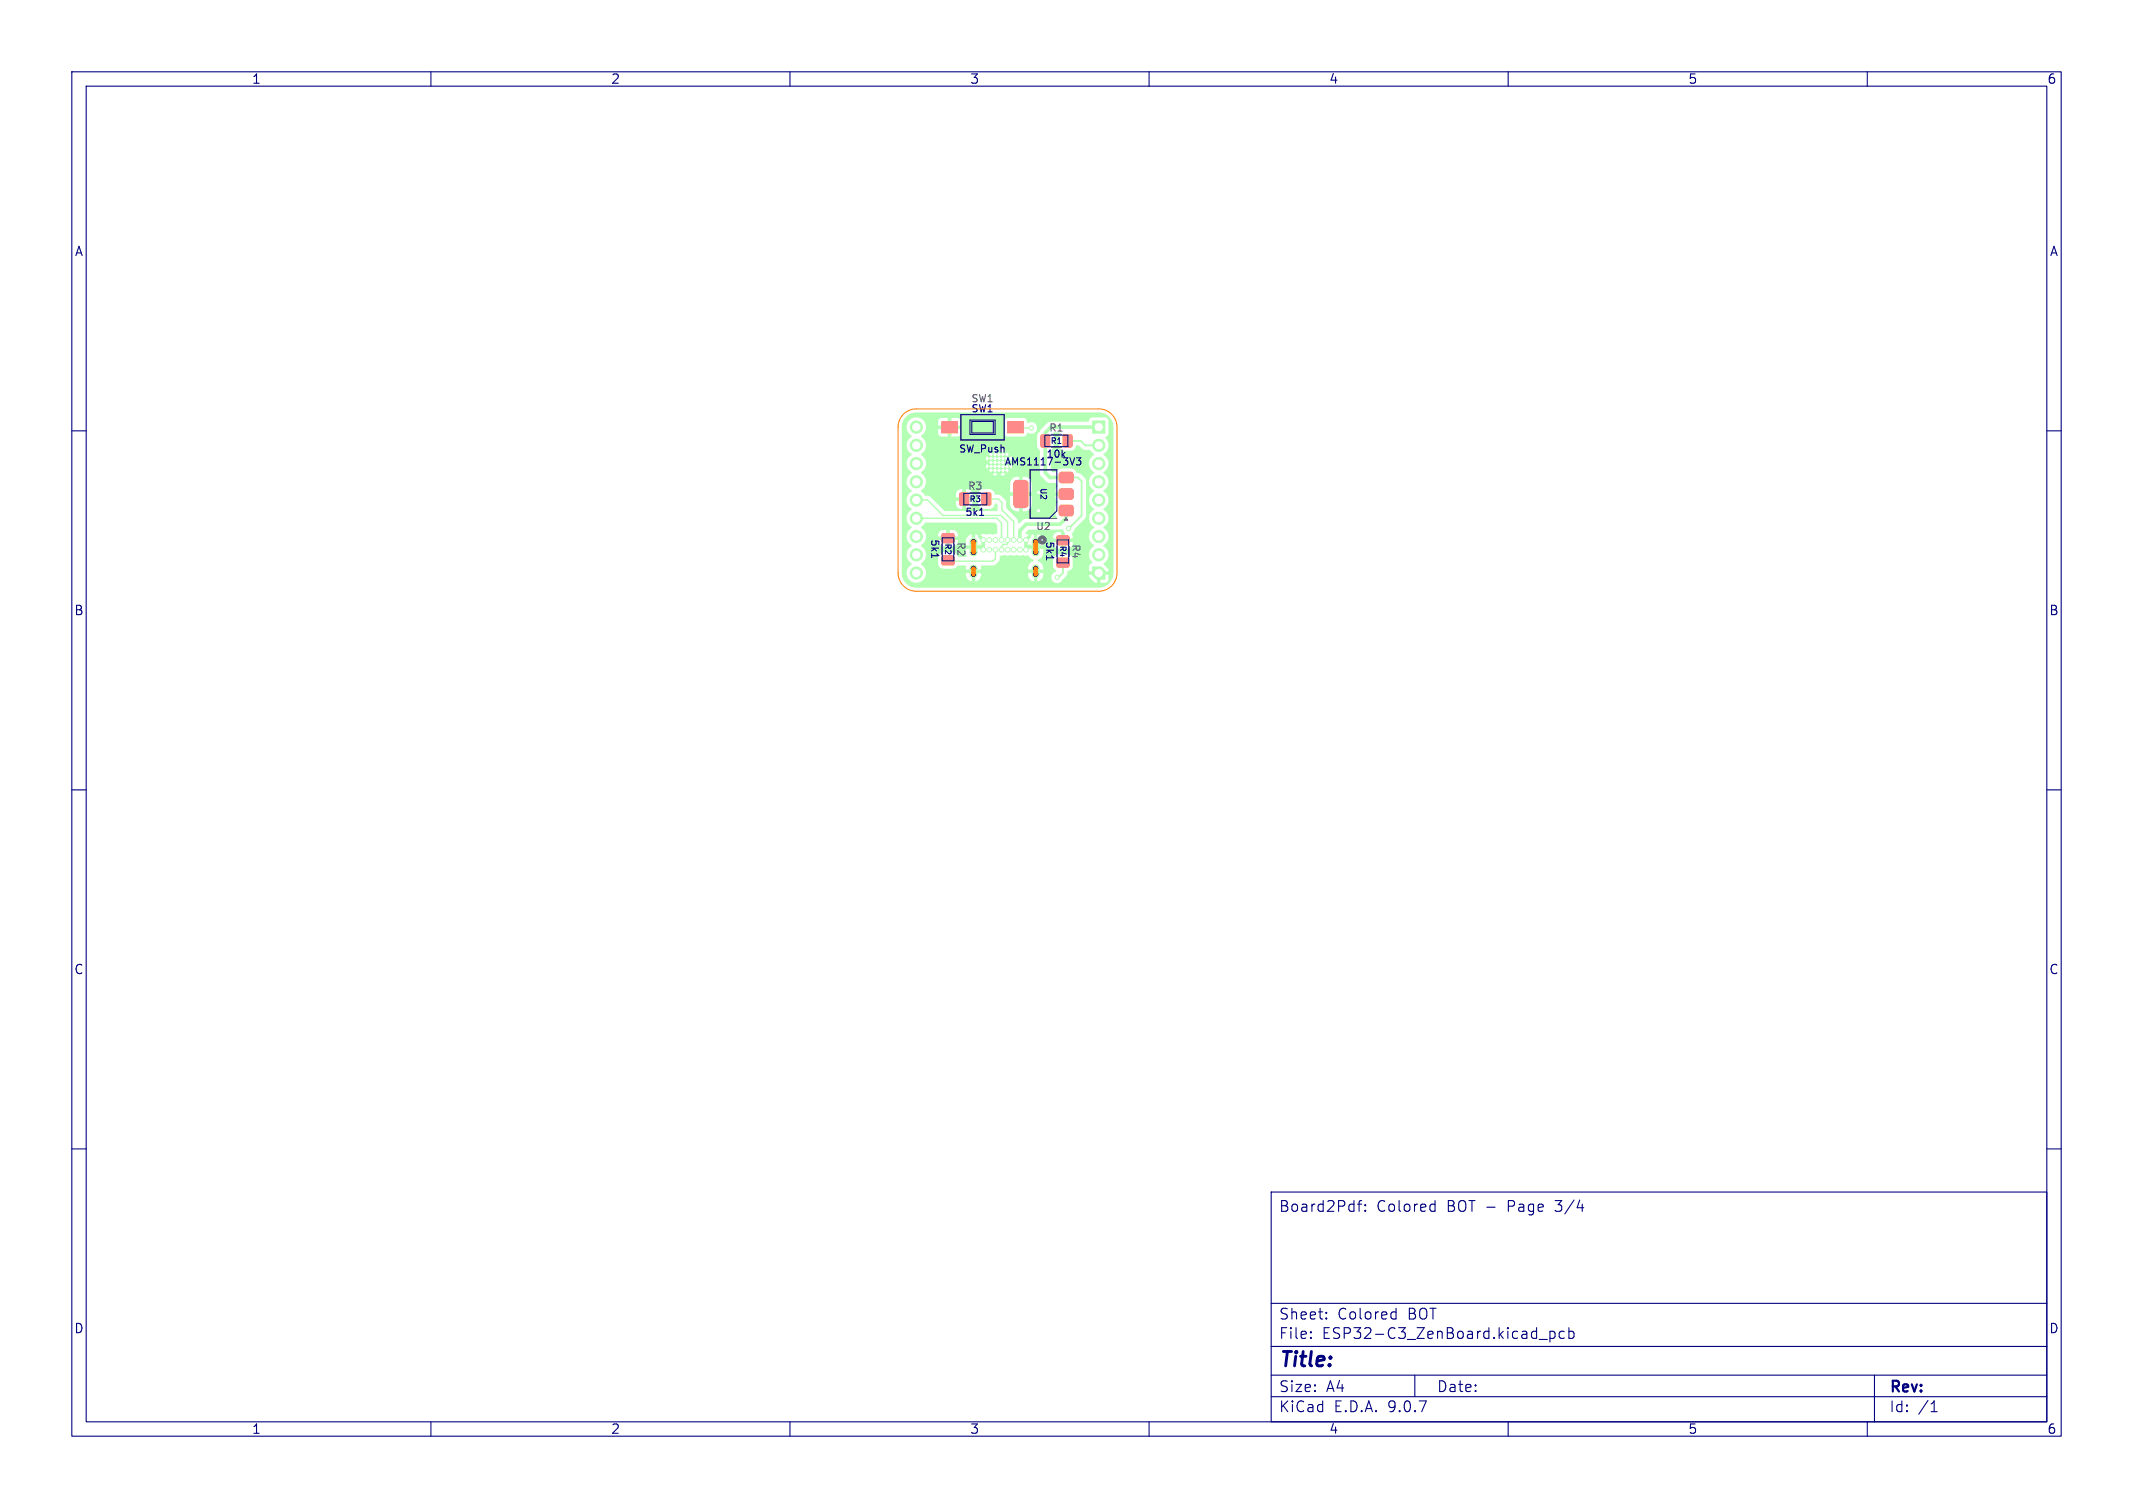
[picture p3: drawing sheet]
<svg xmlns="http://www.w3.org/2000/svg" width="297mm" height="210mm" viewBox="0 0 297 210" stroke-linecap="round" stroke-linejoin="round" font-family="sans-serif">
<g fill="#b3ffb3" stroke="#b3ffb3" stroke-width=".14">
<path d="M152.1 58.6h1.7v1.7h-1.7z"/>
<path d="M152.1 79h1.2l.5 .5v1.2h-1.1l-.6-.6z"/>
<path d="M147.6 70.4h.2h1.5l.2 .3-.1 1-.3 .2-1.5-.1-.1-.3v-.9z"/>
<path d="M147.6 68.1h.2h1.5l.2 .3-.1 1-.3 .2-1.5-.1-.1-.3v-.9z"/>
<path d="M141.3 67l.2-.1h1.2l.2 .1 .2 .2 .1 3-.1 .2-.2 .2-1.4 .1-.3-.3v-3z"/>
<path d="M147.6 65.8h.2h1.5l.2 .3-.1 1-.3 .2-1.5-.1-.1-.3v-.9z"/>
<path d="M131.1 58.7h2.2v1.6h-2.2z"/>
<path d="M140.3 58.7h2.2v1.6h-2.2z"/>
<path d="M145 60.6l.2-.1 .9 .1 .1 .2-.1 1.4-.1 .1-1-.1-.1-.2z"/>
<path d="M148.1 60.6l.2-.1 .9 .1 .1 .2-.1 1.4-.1 .1-1-.1-.1-.2z"/>
<path d="M131.2 74.4l.2-.1 1.4 .1 .1 .2-.1 .9-.2 .1-1.4-.1-.1-.1z"/>
<path d="M131.2 77.5l.2-.1 1.4 .1 .1 .2-.1 .9-.2 .1-1.4-.1-.1-.1z"/>
<path d="M133.7 68.7l.2-.1 .9 .1 .1 .2-.1 1.4-.1 .1-1-.1-.1-.2z"/>
<path d="M136.8 68.7l.2-.1 .9 .1 .1 .2-.1 1.4-.1 .1-1-.1-.1-.2z"/>
<path d="M147.2 74.7l.2-.1 1.4 .1 .1 .2-.1 .9-.2 .1-1.4-.1-.1-.1z"/>
<path d="M147.2 77.8l.2-.1 1.4 .1 .1 .2-.1 .9-.2 .1-1.4-.1-.1-.1z"/>
<circle cx="139.1" cy="63.9" r=".2"/>
<circle cx="138" cy="63.9" r=".2"/>
<circle cx="138.6" cy="64.4" r=".2"/>
<circle cx="139.1" cy="64.9" r=".2"/>
<circle cx="138" cy="64.9" r=".2"/>
<circle cx="139.7" cy="65.5" r=".2"/>
<circle cx="138.6" cy="65.5" r=".2"/>
<circle cx="142.9" cy="75.2" r=".33"/>
<circle cx="142" cy="75.2" r=".33"/>
<circle cx="141.2" cy="75.2" r=".33"/>
<circle cx="140.3" cy="75.2" r=".33"/>
<circle cx="139.5" cy="75.2" r=".33"/>
<circle cx="138.6" cy="75.2" r=".33"/>
<circle cx="137.8" cy="75.2" r=".33"/>
<circle cx="136.9" cy="75.2" r=".33"/>
<circle cx="136.9" cy="76.6" r=".33"/>
<circle cx="137.8" cy="76.6" r=".33"/>
<circle cx="138.6" cy="76.6" r=".33"/>
<circle cx="139.5" cy="76.6" r=".33"/>
<circle cx="140.3" cy="76.6" r=".33"/>
<circle cx="141.2" cy="76.6" r=".33"/>
<circle cx="142" cy="76.6" r=".33"/>
<circle cx="142.9" cy="76.6" r=".33"/>
<circle cx="153" cy="62" r=".85"/>
<circle cx="153" cy="64.6" r=".85"/>
<circle cx="153" cy="67.1" r=".85"/>
<circle cx="153" cy="69.6" r=".85"/>
<circle cx="153" cy="72.2" r=".85"/>
<circle cx="153" cy="74.7" r=".85"/>
<circle cx="153" cy="77.3" r=".85"/>
<circle cx="127.6" cy="79.8" r=".85"/>
<circle cx="127.6" cy="77.3" r=".85"/>
<circle cx="127.6" cy="74.7" r=".85"/>
<circle cx="127.6" cy="72.2" r=".85"/>
<circle cx="127.6" cy="69.6" r=".85"/>
<circle cx="127.6" cy="67.1" r=".85"/>
<circle cx="127.6" cy="64.6" r=".85"/>
<circle cx="127.6" cy="62" r=".85"/>
<circle cx="127.6" cy="59.5" r=".85"/>
<circle cx="144.6" cy="68.6" r=".3"/>
<circle cx="144.6" cy="71.1" r=".3"/>
<circle cx="143.6" cy="59.6" r=".3"/>
<circle cx="148.8" cy="73.6" r=".3"/>
<circle cx="147.2" cy="80.4" r=".3"/>
</g>
<path d="M135.6 75.4v1.5M135.6 79.2v.8M144.2 79.2v.8M144.2 75.4v1.5" fill="none" stroke="#b3ffb3" stroke-width="1.1"/>
<path d="M153 59.5h-6.7l-.7 .8v5.6l.6 .6h2.3M136.9 75.2v1.4M142.9 75.2v1.4M148.5 71.1v1.1l-.9 .8h-4.7l-.9 .9v1.3" fill="none" stroke="#b3ffb3" stroke-width=".5"/>
<path d="M141.3 59.6h2.3M153 59.5h.1M127.6 69.6h1.5l2.2 2.2h8.1l.9 .9v3l-.1 .1h-.5l-.2 .3v.5M127.6 72.2h11.2l.7 .6v2.4M137.4 69.5h1.6l.5 .5v1l1.7 1.7v2.5M138.6 76.6v1.2l-.3 .4h-6.2l-.1-.1" fill="none" stroke="#b3ffb3" stroke-width=".2"/>
<path d="M148 78.4v1.4l-.6 .6h-.2M148.5 66.5h1.6l.5 .5v4.8l-1.8 1.8M148.7 61.4h1.8l.6 .6h1.9" fill="none" stroke="#b3ffb3" stroke-width=".25"/>
<g fill="#b3ffb3">
<path d="M142.8 76.2l.4-.4 .5 .3-.1 .3h-.3l-.4 .3a.21 .21 0 0 0 .1-.2 .21 .21 0 0 0-.2-.2z"/>
<path d="M136.1 75.9l.4-.1 .4 .5a.21 .21 0 0 0-.2 .2 .21 .21 0 0 0 .1 .2l-.4-.3h-.3z"/>
<path d="M126.1 58a2.04 2.04 0 0 1 1.5-.6h25.3a2.04 2.04 0 0 1 2.1 2.1v2.5h-.7v-.4l-.4-.7 .3-.2 .1-.3v-2l-.4-.3h-1.8a.71 .71 0 0 0-.5 .6h-5.4l-.3 .2a1.41 1.41 0 0 1-1.5 .7 .87 .87 0 0 0-1.3-.7 .78 .78 0 0 0-.6-.7h-2.3l-.2 .1-.2 .4h-6l-.1-.4-.3-.1h-.9v1.1h-.5v-1.1h-1l-.3 .3-.1 .8h3.2v-.6h6v1.6h-6v-.5h-1.3v1h-.5v-1h-1.4v.5l.2 .4 .3 .1h2.3l.3-.1 .1-.4h6l.2 .4 .2 .1h2.3a.59 .59 0 0 0 .5-.5h.2a.8 .8 0 0 0 1.2-.7h.7l-.7 1v1.6l.4 .5h-4.8l-.3-.1-.4 .1-.8-.1-.3 .1 .4 .3 .3-.3h.4l.4 .3 .3-.3h4.8v.5h-4.3l-.2-.2-.3 .3h-.2a.15 .15 0 0 0-.2-.2 .15 .15 0 0 0-.1 .2h-.1l-.3-.3-.2 .3h-.2a.15 .15 0 0 0-.2-.2 .15 .15 0 0 0-.1 .2h-.1l-.4-.3-.2 .2 .3 .4 .3-.3h.1a.15 .15 0 0 0 .2 .2 .15 .15 0 0 0 .1-.2h.2l.2 .3 .3-.3h.1a.15 .15 0 0 0 .2 .2 .15 .15 0 0 0 .1-.2h.2l.2 .3 .3-.4h4.3v.7h-3.9l-.1-.4-.3 .3h-.1a.15 .15 0 0 0-.2-.1 .15 .15 0 0 0-.1 .2h-.2l-.2-.3-.3 .2h-.1a.15 .15 0 0 0-.2-.1 .15 .15 0 0 0-.1 .2h-.2l-.2-.3-.3 .2h-.1a.15 .15 0 0 0-.2-.1 .15 .15 0 0 0-.1 .2h-.2l-.3-.4-.1 .4 .1 .3 .3-.3h.2a.15 .15 0 0 0 .1 .1 .15 .15 0 0 0 .2-.2h.1l.3 .3 .2-.2h.2a.15 .15 0 0 0 .1 .1 .15 .15 0 0 0 .2-.2h.1l.3 .3 .2-.2h.2a.15 .15 0 0 0 .1 .1 .15 .15 0 0 0 .2-.2h.1l.3 .4 .1-.3h3.9v.5h-4.3l-.3-.3-.2 .3h-.2a.15 .15 0 0 0-.2-.2 .15 .15 0 0 0-.1 .2h-.1l-.3-.3-.2 .3h-.2a.15 .15 0 0 0-.2-.2 .15 .15 0 0 0-.1 .2h-.1l-.3-.3-.3 .3 .3 .3 .3-.3h.1a.15 .15 0 0 0 .2 .2 .15 .15 0 0 0 .1-.2h.2l.2 .3 .3-.3h.1a.15 .15 0 0 0 .2 .2 .15 .15 0 0 0 .1-.2h.2l.2 .3 .3-.3h4.3v.6h-3.9l-.1-.4-.3 .3h-.1a.15 .15 0 0 0-.2-.1 .15 .15 0 0 0-.1 .2h-.2l-.2-.3-.3 .2h-.1a.15 .15 0 0 0-.2-.1 .15 .15 0 0 0-.1 .2h-.2l-.2-.3-.3 .2h-.1a.15 .15 0 0 0-.2-.1 .15 .15 0 0 0-.1 .2h-.2l-.3-.4-.1 .4 .1 .3 .3-.3h.2a.15 .15 0 0 0 .1 .1 .15 .15 0 0 0 .2-.2h.1l.3 .3 .2-.2h.2a.15 .15 0 0 0 .1 .1 .15 .15 0 0 0 .2-.2h.1l.3 .3 .2-.2h.2a.15 .15 0 0 0 .1 .1 .15 .15 0 0 0 .2-.2h.1l.3 .4 .1-.3h3.9v.6h-4.3l-.3-.4-.2 .3h-.2a.15 .15 0 0 0-.2-.2 .15 .15 0 0 0-.1 .2h-.1l-.3-.3-.2 .3h-.2a.15 .15 0 0 0-.2-.2 .15 .15 0 0 0-.1 .2h-.1l-.3-.3-.3 .4 .2 .2 .4-.3h.1a.15 .15 0 0 0 .2 .2 .15 .15 0 0 0 .1-.2h.2l.2 .3 .3-.3h.1a.15 .15 0 0 0 .2 .2 .15 .15 0 0 0 .1-.2h.2l.3 .3 .2-.2h4.3v.5h-4.8l-.3-.3-.4 .3h-.4l-.3-.3-.4 .3 .3 .1 .4-.1 .7 .1 .4-.1h4.8l1 1.1 1.2 .1h.1h-3.4l-.1-.1a1.05 1.05 0 0 0-1.2-.8v2.2h-.5v-2.2h-.3a.99 .99 0 0 0-.9 .9v1.3h3v-1.3h3.4l.2 .4-.3 .4v.5h1.6l.1 .1v.3l-.1 .1h-1.6a1 1 0 0 0 .3 .8l-.2 .4h-3.4v-1.2h-1.3v2.1h-.5v-2.1h-1.2v1.2a1.03 1.03 0 0 0 1.2 .9h.8a.99 .99 0 0 0 1-.9h3.4l-.1 .3v1l.2 .6h-.1h-4.3l-.3 .1-.7 .6-.2-.6-1.5-1.5v-.9l-.1-.3-.8-.7h-.7a.79 .79 0 0 0-.7-.8l-1.2 .1-.2 .2-.2 .4h-.8l-.3-.5-.6-.2v1.2h-.5v-1.2a.84 .84 0 0 0-.9 1.2h2.3v-.5h.8v1.4h-.8v-.4h-.9v1.1h-.5v-1.1h-.9v.4a.76 .76 0 0 0 .9 .7l1-.1 .2-.2 .2-.4h.8a.74 .74 0 0 0 .7 .7h1a.94 .94 0 0 0 .7-.8h.1l.2 .2v.8l-.1 .1h-7.2l-2.1-2-.7-.2-.6-.7a1.42 1.42 0 0 0 0-2.4 1.84 1.84 0 0 0 .7-1.3 1.59 1.59 0 0 0-.7-1.3l.1-.1a1.4 1.4 0 0 0-.1-2.4l.1-.2a1.37 1.37 0 0 0 .2-2 1.37 1.37 0 0 0-2.1 .1 1.37 1.37 0 0 0 .6 2 1.84 1.84 0 0 0-.8 1.3 1.59 1.59 0 0 0 .8 1.3 1.6 1.6 0 0 0-.7 1.7l.6 .9a1.42 1.42 0 0 0 .1 2.4 1.67 1.67 0 0 0-.8 1.3 1.59 1.59 0 0 0 .8 1.3 1.67 1.67 0 0 0-.8 1.3 1.59 1.59 0 0 0 .8 1.2 1.68 1.68 0 0 0-.7 1.8l.6 .8a1.42 1.42 0 0 0 .1 2.5 1.64 1.64 0 0 0-.7 1.5 1.37 1.37 0 0 0 2.1 .9 1.37 1.37 0 0 0-.2-2.3l.1-.2a1.4 1.4 0 0 0-.1-2.4 1.84 1.84 0 0 0 .7-1.3 1.59 1.59 0 0 0-.7-1.2l.7-.7h9.7l.3 .3-.1 1.2-.6 .2-.4-.1-.5 .1-.5-.1-.3 .1 .4 .5a.21 .21 0 0 0-.2 .1 .21 .21 0 0 0 .1 .3l-.6-.6v-.2l-.3-.2-.2 .5-.4-.1v-.4l-.3 .1h-1.6a.84 .84 0 0 0-1.1-.7v.9h-.5v-.9h-.5a.76 .76 0 0 0-.7 .9h2.8v-.2h1.6l-.4 .4-.1 .5h-1.1v-.2h-1.1v.9h-.5v-.9h-1.2a.84 .84 0 0 0 1.2 .9l1.1-.1 .3-.2 .2-.4h1.1v.5h.5l.1 .2-.1 .3h-.5l.1 1.1h-1.2a.82 .82 0 0 0-.7-.6h-1.5l-.4 .3-.2 .4v1l.2 .3 .4 .3h1.5l.4-.2 .3-.2h1h.1v.5h.4l.2 .1-.1 .4h-.5a1.06 1.06 0 0 0 .8 1.2l.1-.5 .4 .1v.4l.4-.2 .3-.3 .1-.7h-.5v-.4l.1-.1h.4v-.5h1.7l.4-.3a.95 .95 0 0 0 .5-1l.1-.1 .6-.1 .3 .1 .5-.1 .4 .1 .5-.1 .5 .1 .3-.1 .4 .1a.4 .4 0 0 1 .6 .2l.5 .5a1.37 1.37 0 0 0-.8 1.2h.5l.1 .1-.1 .4h-.5l.1 .5 .2 .3 .6 .4v-.5h.4l.1 .5a1.06 1.06 0 0 0 .8-1.2h-.5l-.1-.1v-.3l.6-.1v-.2a1.49 1.49 0 0 0-.8-1.1 1.44 1.44 0 0 0 .8-1v-.6h-.5l-.1-.1 .1-.4h.5a1.22 1.22 0 0 0-.8-1.5l-.1 .5-.4-.1v-.4l-.3 .1-.2 .1 .1 .2-.7 .6a.21 .21 0 0 0 .1-.3 .21 .21 0 0 0-.2-.1l.4-.5-.4-.2v-.1l.5-.4 4.6-.1 .4 .5v.8h-.5v-.9h-.5a.76 .76 0 0 0-.7 .9h2.8l-.2-.7 .4-.6 1.5-1.5 .1-.3v-5.2l-.7-.7-.6-.1-.2-.4-.3-.2-1.6-.1a.92 .92 0 0 0-.8 .5h-.5l-.2-.2v-2.7l.4-.6v-1.9h.9l-.1 1.8a.74 .74 0 0 0 .7 .7h1a.95 .95 0 0 0 .7-.8h.3l.7 .6 .9 .1 .5 .6a1.42 1.42 0 0 0 .1 2.5 1.69 1.69 0 0 0-.8 1.3 1.59 1.59 0 0 0 .8 1.2 1.67 1.67 0 0 0-.8 1.3 1.59 1.59 0 0 0 .8 1.3 1.67 1.67 0 0 0-.8 1.3 1.59 1.59 0 0 0 .8 1.2 1.68 1.68 0 0 0-.7 1.8l.4 .5h-2.7v-.2h-1.1v.9h-.5v-.9h-1.2a.84 .84 0 0 0 1.2 .9l1.1-.1 .3-.2 .2-.4h2.7l.2 .3a1.41 1.41 0 0 0-.5 1.9h-2.4l-.2-.4-.4-.3h-1.6a.75 .75 0 0 0-.6 .7v1l.2 .3 .3 .3-.1 .1a.81 .81 0 0 0-.4 1.3 .81 .81 0 0 0 1.3-.1l.6-.6 .1-.3a.31 .31 0 0 1 0-.3 .31 .31 0 0 1 .3-.2l.3-.2 .2-.3v-1h2.4l.3 .5-.4 .3-.1 .9h1v.5h-1l.1 .3 .7 .7 .3 .1v-1h.5v1l.7-.1 .3-.1 .1-.2v-.7h-.9v-.5h.9v-.2l-.1-.3-.5-.5v-.2a1.39 1.39 0 0 0-.1-2.4 1.84 1.84 0 0 0 .7-1.3 1.59 1.59 0 0 0-.7-1.2 1.84 1.84 0 0 0 .7-1.3 1.59 1.59 0 0 0-.7-1.3l.1-.1a1.4 1.4 0 0 0-.1-2.4 1.84 1.84 0 0 0 .7-1.3 1.59 1.59 0 0 0-.7-1.2 1.84 1.84 0 0 0 .7-1.3 1.59 1.59 0 0 0-.7-1.3l.1-.1a1.35 1.35 0 0 0 .6-1.2h.7v18.3a2.03 2.03 0 0 1-2 1.5h-25.4a2.04 2.04 0 0 1-2-2v-20.3l.1-.8z"/>
</g>
<g fill="#fff" stroke="#fff" stroke-width=".14">
<circle cx="144.6" cy="71.1" r=".15"/>
<circle cx="143.6" cy="59.6" r=".15"/>
<circle cx="148.8" cy="73.6" r=".15"/>
<circle cx="147.2" cy="80.4" r=".15"/>
<circle cx="139.1" cy="63.8" r=".15"/>
<circle cx="138" cy="63.8" r=".15"/>
<circle cx="138.6" cy="64.4" r=".15"/>
<circle cx="139.1" cy="64.9" r=".15"/>
<circle cx="138" cy="65" r=".15"/>
<circle cx="139.7" cy="65.5" r=".15"/>
<circle cx="138.6" cy="65.5" r=".15"/>
<circle cx="142.9" cy="75.2" r=".2"/>
<circle cx="142" cy="75.2" r=".2"/>
<circle cx="141.2" cy="75.2" r=".2"/>
<circle cx="140.3" cy="75.2" r=".2"/>
<circle cx="139.5" cy="75.2" r=".2"/>
<circle cx="138.6" cy="75.2" r=".2"/>
<circle cx="137.8" cy="75.2" r=".2"/>
<circle cx="136.9" cy="75.2" r=".2"/>
<circle cx="136.9" cy="76.5" r=".2"/>
<circle cx="137.8" cy="76.6" r=".2"/>
<circle cx="138.6" cy="76.5" r=".2"/>
<circle cx="139.5" cy="76.6" r=".2"/>
<circle cx="140.3" cy="76.5" r=".2"/>
<circle cx="141.2" cy="76.6" r=".2"/>
<circle cx="142" cy="76.5" r=".2"/>
<circle cx="142.9" cy="76.6" r=".2"/>
<circle cx="144.2" cy="79.6" r=".01"/>
<circle cx="135.6" cy="79.6" r=".01"/>
<circle cx="144.2" cy="76.2" r=".01"/>
<circle cx="135.6" cy="76.2" r=".01"/>
<circle cx="153" cy="59.5" r=".5"/>
<circle cx="153" cy="62" r=".5"/>
<circle cx="153" cy="64.6" r=".5"/>
<circle cx="153" cy="67.1" r=".5"/>
<circle cx="153" cy="69.6" r=".5"/>
<circle cx="153" cy="72.2" r=".5"/>
<circle cx="153" cy="74.7" r=".5"/>
<circle cx="153" cy="77.3" r=".5"/>
<circle cx="153" cy="79.8" r=".5"/>
<circle cx="127.6" cy="79.8" r=".5"/>
<circle cx="127.6" cy="77.3" r=".5"/>
<circle cx="127.6" cy="74.7" r=".5"/>
<circle cx="127.6" cy="72.2" r=".5"/>
<circle cx="127.6" cy="69.6" r=".5"/>
<circle cx="127.6" cy="67.1" r=".5"/>
<circle cx="127.6" cy="64.6" r=".5"/>
<circle cx="127.6" cy="62" r=".5"/>
<circle cx="127.6" cy="59.5" r=".5"/>
</g>
<g fill="#000" stroke="#000" stroke-width=".14">
<circle cx="135.6" cy="79.2" r=".3"/>
<circle cx="135.6" cy="80" r=".3"/>
<circle cx="135.6" cy="76.9" r=".3"/>
<circle cx="135.6" cy="75.4" r=".3"/>
<circle cx="144.2" cy="80" r=".3"/>
<circle cx="144.2" cy="79.2" r=".3"/>
<circle cx="144.2" cy="75.4" r=".3"/>
<circle cx="144.2" cy="76.9" r=".3"/>
</g>
<g fill="#ff8a8a" stroke="#ff8a8a" stroke-width=".14">
<path d="M147.6 70.4h.2h1.5l.2 .3-.1 1-.3 .2-1.5-.1-.1-.3v-.9z"/>
<path d="M147.6 68.1h.2h1.5l.2 .3-.1 1-.3 .2-1.5-.1-.1-.3v-.9z"/>
<path d="M141.3 67l.2-.1h1.2l.2 .1 .2 .2 .1 3-.1 .2-.2 .2-1.4 .1-.3-.3v-3z"/>
<path d="M147.6 65.8h.2h1.5l.2 .3-.1 1-.3 .2-1.5-.1-.1-.3v-.9z"/>
<path d="M131.1 58.7h2.2v1.6h-2.2z"/>
<path d="M140.3 58.7h2.2v1.6h-2.2z"/>
<path d="M145 60.6l.2-.1 .9 .1 .1 .2-.1 1.4-.1 .1-1-.1-.1-.2z"/>
<path d="M148.1 60.6l.2-.1 .9 .1 .1 .2-.1 1.4-.1 .1-1-.1-.1-.2z"/>
<path d="M131.2 74.4l.2-.1 1.4 .1 .1 .2-.1 .9-.2 .1-1.4-.1-.1-.1z"/>
<path d="M131.2 77.5l.2-.1 1.4 .1 .1 .2-.1 .9-.2 .1-1.4-.1-.1-.1z"/>
<path d="M133.7 68.7l.2-.1 .9 .1 .1 .2-.1 1.4-.1 .1-1-.1-.1-.2z"/>
<path d="M136.8 68.7l.2-.1 .9 .1 .1 .2-.1 1.4-.1 .1-1-.1-.1-.2z"/>
<path d="M147.2 74.7l.2-.1 1.4 .1 .1 .2-.1 .9-.2 .1-1.4-.1-.1-.1z"/>
<path d="M147.2 77.8l.2-.1 1.4 .1 .1 .2-.1 .9-.2 .1-1.4-.1-.1-.1z"/>
</g>
<circle cx="145.1" cy="75.2" r=".38" fill="none" stroke="#626262" stroke-width=".51"/>
<path d="M133.8 57.7h6.1v3.6h-6.1zM143.4 71v1.2h3.8M146.4 62.3h1.4M147.2 65.4h-3.8v1.3" fill="none" stroke="#626262" stroke-width=".14"/>
<path d="M148.4 72.1l.3 .3h-.5z" fill="#626262" stroke="#626262" stroke-width=".14"/>
<g fill="none" stroke="#000080" stroke-width=".15">
<path d="M10 10h277v190h-277zM12 12h273v186h-273zM60 10v2M110 10v2M160 10v2M210 10v2M260 10v2M10 60h2M129.7 77.1v.6M136.4 71.8h.6M145.7 77.4v.6M149 63.8l.3 1 .3-1"/>
<path d="M149.9 63.8h.6l-.3 .3 .2 .1v.5l-.1 .1-.4-.1M285 60h2M10 110h2M285 110h2M10 160h2M177 166h108v32h-108zM189 167.7h.6M189.6 167.2l-.3 .1-.1 .1v1.3M190.1 168.6h.1l-.1 .1M190.1 168.6h-.1l.1 .1M190.1 167.8v.1M190.1 168.6v.1"/>
<path d="M190.1 167.8h.1l-.1 .1M190.1 167.8h-.1l.1 .1M199.4 167.7l.4 .1M199.8 167.2v1.5M199.8 168.6l-.4 .1M285 160h2M60 198v2M110 198v2M160 198v2M177 194.5h108M177 191.5h108M177 187.5h108"/>
<path d="M177 181.5h108M182.5 186.3h.1l-.1 .1M182.5 186.3v.1M182.5 185.5v.1M182.5 185.5h.1l-.1 .1M184.7 183.6v.1M184.7 183.6h-.1l.1 .1M184.7 182.8v.1M184.7 182.8h-.1l.1 .1M194 182.7l.4 .1M194.4 182.2v1.5M194.4 183.6l-.4 .1"/>
<path d="M197 191.5v3M210 198v2M214.3 186.5h1.2M215.8 185.4v1.5M215.8 185.5l.4-.1 .3 .3v.4l-.1 .2-.2 .1-.4-.1M217.8 185.5l-.4-.1-.3 .3v.4l.1 .2 .2 .1 .4-.1M218.5 185.5l.4-.1 .3 .3v.4l-.2 .2-.1 .1-.4-.1M218.5 184.9v1.5M260 198v2M261 191.5v6.5M268.9 196.6h.8M269 195.5l.3-.4v1.5"/>
</g>
<path d="M133.8 57.8h6v3.5h-6zM135.1 58.5h3.5v2h-3.5zM135.3 58.7h3v1.6h-3zM131.2 74.9h1.6v3.2h-1.6zM134.2 68.7h3.2v1.6h-3.2zM143.5 65.5h3.7v5.7l-1 1h-2.7zM145.5 60.6h3.2v1.6h-3.2zM147.2 75.2h1.6v3.2h-1.6z" fill="none" stroke="#000080" stroke-width=".14"/>
<path d="M135.6 75.4v1.5M135.6 79.2v.8M144.2 79.2v.8M144.2 75.4v1.5" fill="none" stroke="#ff8000" stroke-width=".61"/>
<path d="M125.8 57.7a2.54 2.54 0 0 1 1.8-.8h25.4a2.54 2.54 0 0 1 2.5 2.6v20.3a2.54 2.54 0 0 1-2.5 2.5h-25.4a2.54 2.54 0 0 1-2.5-2.5v-20.3a2.54 2.54 0 0 1 .7-1.8z" fill="none" stroke="#ff8000" stroke-width=".14"/>
<text font-size="2.8" fill="#000080" x="178" y="190.9">Title:</text>
<g font-size="2.1" fill="#000080">
<text x="178" y="169">Board2Pdf:</text>
<text x="191.7" y="169">Colored</text>
<text x="201.5" y="169">BOT -</text>
<text x="210.2" y="169">Page</text>
<text x="217" y="169">3/4</text>
<text x="178" y="184">Sheet:</text>
<text x="186.2" y="184">Colored</text>
<text x="196.1" y="184">BOT</text>
<text x="178" y="186.7">File:</text>
<text x="184.1" y="186.7">ESP32-C3_ZenBoard.kicad_pcb</text>
<text x="178" y="196.9">KiCad</text>
<text x="178" y="194.1">Size:</text>
<text x="184.7" y="194.1">A4</text>
<text x="185.7" y="196.9">E.D.A.</text>
<text x="193.3" y="196.9">9.0.7</text>
<text x="200" y="194.1">Date:</text>
<text x="263" y="194.3">Rev:</text>
<text x="263" y="196.9">Id:</text>
<text x="267.1" y="196.9">/1</text>
</g>
<g font-size="1.8" fill="#000080">
<text x="35" y="11.9">1</text>
<text x="85" y="11.9">2</text>
<text x="135" y="11.9">3</text>
<text x="185" y="11.9">4</text>
<text x="235" y="11.9">5</text>
<text x="285" y="11.9">6</text>
<text x="10.3" y="35.9">A</text>
<text x="285.4" y="35.9">A</text>
<text x="10.3" y="85.9">B</text>
<text x="285.3" y="85.9">B</text>
<text x="10.3" y="135.9">C</text>
<text x="285.3" y="135.9">C</text>
<text x="10.3" y="185.9">D</text>
<text x="285.3" y="185.9">D</text>
<text x="35" y="199.9">1</text>
<text x="85" y="199.9">2</text>
<text x="135" y="199.9">3</text>
<text x="185" y="199.9">4</text>
<text x="235" y="199.9">5</text>
<text x="285" y="199.9">6</text>
</g>
<g font-size="1.4" fill="#626262">
<text x="135.2" y="56.2">SW1</text>
<text x="146" y="60.3">R1</text>
<text x="134.7" y="68.4">R3</text>
<text x="133.1" y="75.4" transform="rotate(90 133.1 75.4)">R2</text>
<text x="144.2" y="74">U2</text>
<text x="149.1" y="75.7" transform="rotate(90 149.1 75.7)">R4</text>
</g>
<g font-size="1.4" fill="#000080">
<text x="135.2" y="57.6">SW1</text>
<text x="133.4" y="63.2">SW_Push</text>
<text x="139.8" y="65">AMS1117-3V3</text>
<text x="145.6" y="63.9">10k</text>
<text x="129.5" y="75" transform="rotate(90 129.5 75)">5k1</text>
<text x="134.3" y="72">5k1</text>
<text x="145.5" y="75.3" transform="rotate(90 145.5 75.3)">5k1</text>
</g>
<g font-size="1.1" fill="#000080">
<text x="146.2" y="62">R1</text>
<text x="134.9" y="70.1">R3</text>
<text x="144.7" y="67.9" transform="rotate(90 144.7 67.9)">U2</text>
<text x="131.4" y="75.6" transform="rotate(90 131.4 75.6)">R2</text>
<text x="147.4" y="75.9" transform="rotate(90 147.4 75.9)">R4</text>
</g>
</svg>
